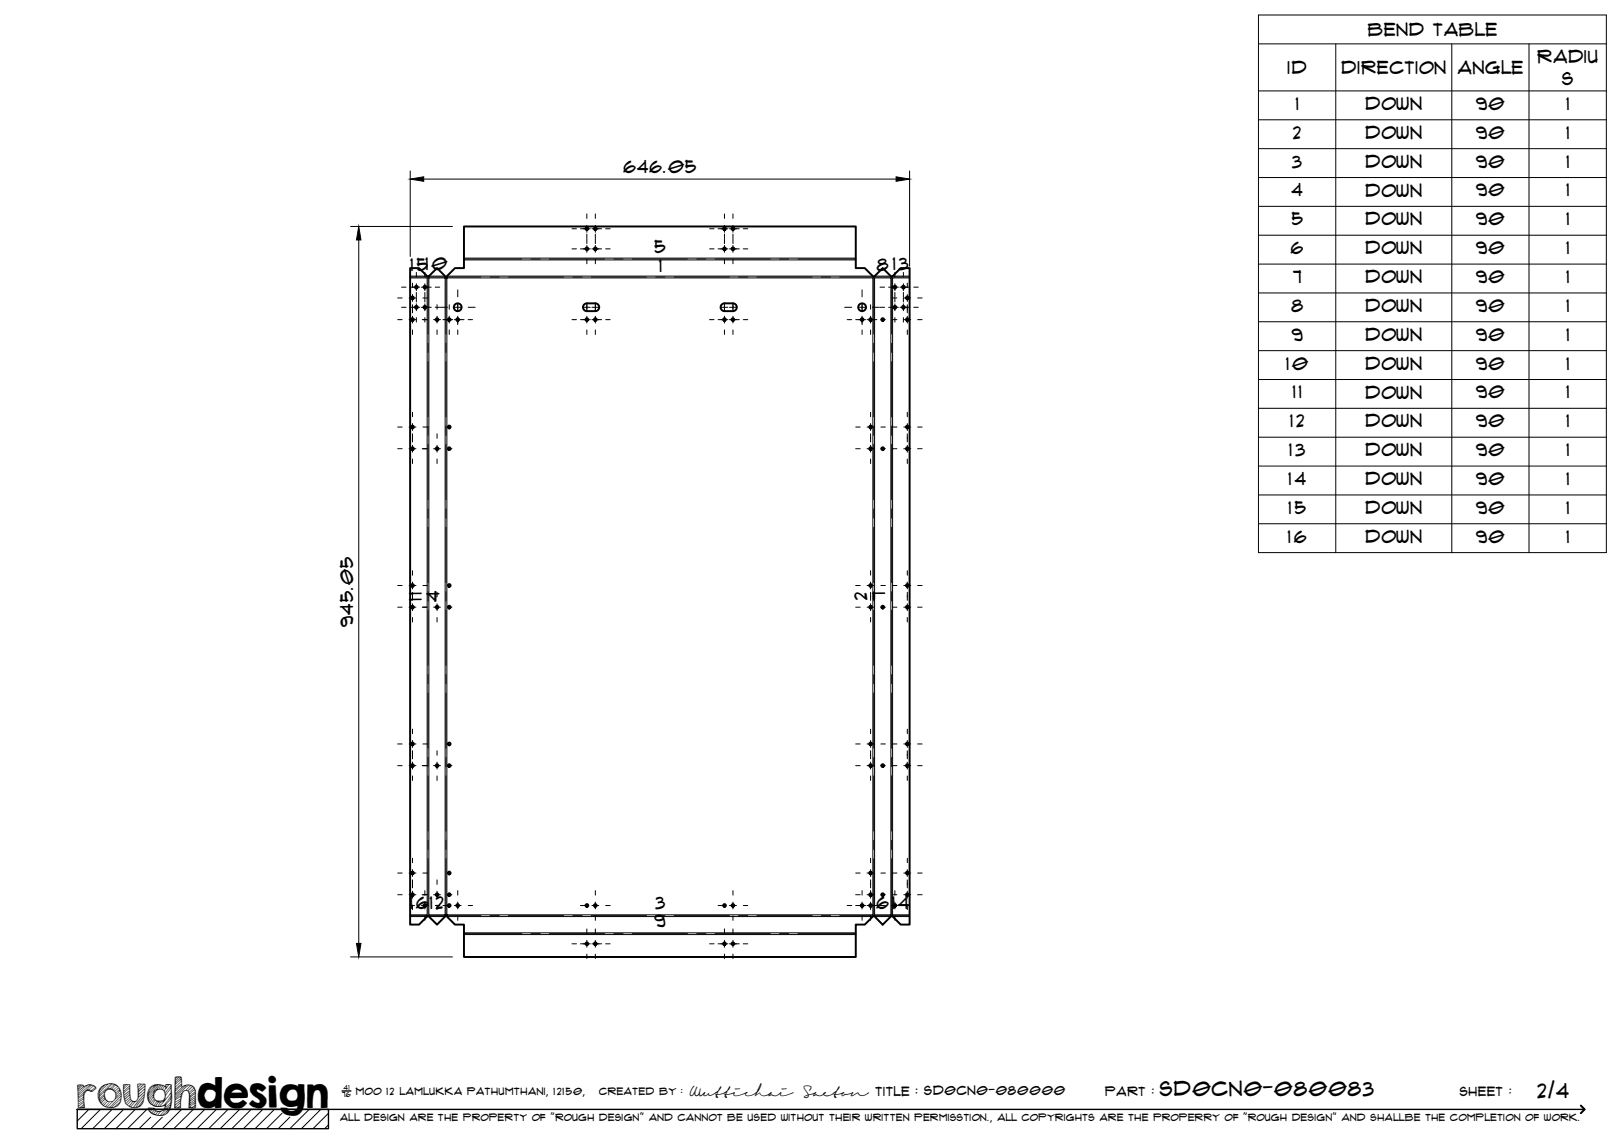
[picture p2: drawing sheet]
<svg xmlns="http://www.w3.org/2000/svg" width="420mm" height="297mm" viewBox="0 0 420 297" stroke-linecap="round" stroke-linejoin="round" font-family="sans-serif">
<!-- layer: Visible -->
<g fill="none" stroke="#000" stroke-width=".51">
<path d="M110.9 71.6l2.2-2.2 2 2 .1 .5h.4v-.5l2.1-2h2.3v-10.8h101.4v10.8h2.3l2.4 2.2 2.3-2.2 2.3 2.2 2.3-2.2h2.3v169.8h-2.3l-2.3-2.2-2.3 2.3-2.3-2.3-2.4 2.2h-2.3v8.4h-101.4v-8.4h-2.3l-2.1-2v-.5h-.4l-.1 .5-2 2-2.2-2.1M110.9 71.5h-.3l-2.2-2.1h-2.3v169.8h2.3l2.2-2.1 .3-.1M151.8 78.5h2.2a1.01 1.01 0 0 1 1 1 1.01 1.01 0 0 1-1 1h-2.2M151.8 78.5a1.01 1.01 0 0 0-1 1 1.01 1.01 0 0 0 1 1M186.7 78.8l.7-.3h2.2a1.01 1.01 0 0 1 1 1 1.01 1.01 0 0 1-1 1h-2.2a1.01 1.01 0 0 1-.9-.6 1.01 1.01 0 0 1 .2-1.1z"/>
<circle cx="151.8" cy="59.2" r=".35"/>
<circle cx="154" cy="59.2" r=".35"/>
<circle cx="187.4" cy="59.2" r=".35"/>
<circle cx="189.6" cy="59.2" r=".35"/>
<circle cx="106.7" cy="77.1" r=".35"/>
<circle cx="107.7" cy="79.5" r=".35"/>
<circle cx="107.7" cy="74.3" r=".35"/>
<circle cx="109.9" cy="79.5" r=".35"/>
<circle cx="109.9" cy="74.3" r=".35"/>
<circle cx="118.4" cy="79.5" r="1.01"/>
<circle cx="151.8" cy="64.4" r=".35"/>
<circle cx="154" cy="64.4" r=".35"/>
<circle cx="187.4" cy="64.4" r=".35"/>
<circle cx="189.6" cy="64.4" r=".35"/>
<circle cx="223" cy="79.5" r="1.01"/>
<circle cx="231.5" cy="74.3" r=".35"/>
<circle cx="231.5" cy="79.5" r=".35"/>
<circle cx="233.7" cy="74.3" r=".35"/>
<circle cx="233.7" cy="79.5" r=".35"/>
<circle cx="234.7" cy="77.1" r=".35"/>
<circle cx="106.7" cy="82.7" r=".35"/>
<circle cx="113.1" cy="82.7" r=".35"/>
<circle cx="116.2" cy="82.7" r=".35"/>
<circle cx="118.4" cy="82.7" r=".35"/>
<circle cx="151.8" cy="82.7" r=".35"/>
<circle cx="154" cy="82.7" r=".35"/>
<circle cx="187.4" cy="82.7" r=".35"/>
<circle cx="189.6" cy="82.7" r=".35"/>
<circle cx="223" cy="82.7" r=".35"/>
<circle cx="225.2" cy="82.7" r=".35"/>
<circle cx="228.4" cy="82.7" r=".35"/>
<circle cx="234.7" cy="82.7" r=".35"/>
<circle cx="106.7" cy="110.5" r=".35"/>
<circle cx="106.7" cy="116.1" r=".35"/>
<circle cx="113.1" cy="116.1" r=".35"/>
<circle cx="116.2" cy="110.5" r=".35"/>
<circle cx="116.2" cy="116.1" r=".35"/>
<circle cx="225.2" cy="110.5" r=".35"/>
<circle cx="225.2" cy="116.1" r=".35"/>
<circle cx="228.4" cy="116.1" r=".35"/>
<circle cx="234.7" cy="116.1" r=".35"/>
<circle cx="234.7" cy="110.5" r=".35"/>
<circle cx="106.7" cy="157.1" r=".35"/>
<circle cx="106.7" cy="151.5" r=".35"/>
<circle cx="113.1" cy="157.1" r=".35"/>
<circle cx="116.2" cy="151.5" r=".35"/>
<circle cx="116.2" cy="157.1" r=".35"/>
<circle cx="225.2" cy="151.5" r=".35"/>
<circle cx="225.2" cy="157.1" r=".35"/>
<circle cx="228.4" cy="157.1" r=".35"/>
<circle cx="234.7" cy="157.1" r=".35"/>
<circle cx="234.7" cy="151.5" r=".35"/>
<circle cx="106.7" cy="198.1" r=".35"/>
<circle cx="106.7" cy="192.5" r=".35"/>
<circle cx="113.1" cy="198.1" r=".35"/>
<circle cx="116.2" cy="198.1" r=".35"/>
<circle cx="116.2" cy="192.5" r=".35"/>
<circle cx="225.2" cy="198.1" r=".35"/>
<circle cx="225.2" cy="192.5" r=".35"/>
<circle cx="228.4" cy="198.1" r=".35"/>
<circle cx="234.7" cy="192.5" r=".35"/>
<circle cx="234.7" cy="198.1" r=".35"/>
<circle cx="106.7" cy="231.5" r=".35"/>
<circle cx="106.7" cy="225.9" r=".35"/>
<circle cx="109.9" cy="234.3" r=".35"/>
<circle cx="113.1" cy="231.5" r=".35"/>
<circle cx="116.2" cy="234.3" r=".35"/>
<circle cx="116.2" cy="225.9" r=".35"/>
<circle cx="116.2" cy="231.5" r=".35"/>
<circle cx="118.4" cy="234.3" r=".35"/>
<circle cx="151.8" cy="234.3" r=".35"/>
<circle cx="154" cy="234.3" r=".35"/>
<circle cx="187.4" cy="234.3" r=".35"/>
<circle cx="189.6" cy="234.3" r=".35"/>
<circle cx="223" cy="234.3" r=".35"/>
<circle cx="225.2" cy="231.5" r=".35"/>
<circle cx="225.2" cy="225.9" r=".35"/>
<circle cx="225.2" cy="234.3" r=".35"/>
<circle cx="228.4" cy="231.5" r=".35"/>
<circle cx="231.5" cy="234.3" r=".35"/>
<circle cx="234.7" cy="225.9" r=".35"/>
<circle cx="234.7" cy="231.5" r=".35"/>
<circle cx="151.8" cy="244.2" r=".35"/>
<circle cx="154" cy="244.2" r=".35"/>
<circle cx="187.4" cy="244.2" r=".35"/>
<circle cx="189.6" cy="244.2" r=".35"/>
</g>
<!-- layer: Bend Center -->
<g fill="none" stroke="#000" stroke-width=".26">
<path d="M106.1 71.7h9M110.7 71.6v14.8M115.4 71.9v14.5M115.6 71.7h8.8M120 67h15M126.8 71.7h2.4M131.6 71.7h14.2M137.4 67h2.4M142.1 67h14.3M148.2 71.7h2.4M153 71.7h14.3M158.8 67h2.4"/>
<path d="M163.6 67h14.3M169.7 71.7h2.3M174.4 71.7h14.3M180.3 67h2.3M185 67h14.3M191.1 71.7h2.4M195.8 71.7h14.3M201.7 67h2.4M206.4 67h15M212.5 71.7h2.4M217.3 71.7h18M226.1 71.6v14.8"/>
<path d="M230.7 71.6v14.8M110.7 88.8v2.4M110.7 93.6v14.3M115.4 88.8v2.4M115.4 93.6v14.3M226.1 88.8v2.4M226.1 93.6v14.3M230.7 88.8v2.4M230.7 93.6v14.3M110.7 110.2v2.4M110.7 115v14.3M115.4 110.2v2.4"/>
<path d="M115.4 115v14.3M226.1 110.2v2.4M226.1 115v14.3M230.7 110.2v2.4M230.7 115v14.3M110.7 131.7v2.4M110.7 136.4v14.3M115.4 131.7v2.4M115.4 136.4v14.3M226.1 131.7v2.4M226.1 136.4v14.3M230.7 131.7v2.4"/>
<path d="M230.7 136.4v14.3M110.7 153.1v2.4M110.7 157.9v14.3M115.4 153.1v2.4M115.4 157.9v14.3M226.1 153.1v2.4M226.1 157.9v14.3M230.7 153.1v2.4M230.7 157.9v14.3M110.7 174.5v2.4M110.7 179.3v14.3M115.4 174.5v2.4"/>
<path d="M115.4 179.3v14.3M226.1 174.5v2.4M226.1 179.3v14.3M230.7 174.5v2.4M230.7 179.3v14.3M110.7 196v2.4M115.4 196v2.4M226.1 196v2.4M230.7 196v2.4M110.7 200.8v14.2M110.7 217.4v2.4M115.4 200.8v14.2"/>
<path d="M115.4 217.4v2.4M226.1 200.8v14.2M226.1 217.4v2.4M230.7 200.8v14.2M230.7 217.4v2.4M106.1 236.9h9M110.7 222.2v14.8M115.4 222.2v14.5M115.6 236.9h8.8M126.8 236.9h2.4M131.6 236.9h14.2M148.2 236.9h2.4"/>
<path d="M153 236.9h14.3M169.7 236.9h2.3M174.4 236.9h14.3M191.1 236.9h2.4M195.8 236.9h14.3M212.5 236.9h2.4M217.3 236.9h18M226.1 222.2v14.8M230.7 222.2v14.8M120 241.6h15M137.4 241.6h2.4M142.1 241.6h14.3"/>
<path d="M158.8 241.6h2.4M163.6 241.6h14.3M180.3 241.6h2.3M185 241.6h14.3M201.7 241.6h2.4M206.4 241.6h15"/>
</g>
<!-- layer: Visible Narrow -->
<g fill="none" stroke="#000" stroke-width=".26">
<path d="M106.1 71.9h4.4v164.8h-4.4M106.1 71.4h4.4M111 71.9h4.2v164.8h-4.2zM111 71.4h4.1M115.6 71.9h110.2v164.8h-110.2zM115.6 71.4h110.2M120 66.8h101.4M120 67.3h101.4M226.3 71.9h4.2v164.8h-4.2zM226.3 71.4h4.2M230.9 71.4h4.4M235.3 71.9h-4.4v164.8h4.4"/>
<path d="M106.1 237.2h4.4M111 237.2h4.1M115.6 237.2h110.2M226.3 237.2h4.2M230.9 237.2h4.4M120 241.8h101.4M120 241.4h101.4"/>
</g>
<!-- layer: TitleBlock -->
<path d="M20 287h65v5h-65zM20 287h390M88.5 282.3h2.3" fill="none" stroke="#000" stroke-width=".36"/>
<path d="M409 286.1l1 .9-1 1" fill="none" stroke="#000" stroke-width=".51"/>
<g fill="none" stroke="#000" stroke-width=".26">
<path d="M23 287l-3 3.1M26 287l-5 5M29 287l-5 5M32 287l-5 5M35 287l-5 5M38 287l-5 5M39 289.1l-3 2.9M42 289.1l-3 2.9M47 287l-5 5M50 287l-5 5M53 287l-5 5M56 287l-5 5"/>
<path d="M59 287l-5 5M62 287l-5 5M65 287l-5 5M68 287l-5 5M71 287l-5 5M73 288l-4 4M75 289.1l-3 2.9M80 287l-5 5M83 287l-5 5M85 288l-4 4M85 291l-1 1"/>
</g>
<!-- layer: Smart Centers -->
<g fill="none" stroke="#000" stroke-width=".26">
<path d="M148 59.2h1.1M150.2 59.2h2.5M151.8 55.4v1.1M151.8 58.3v1.8M153.1 59.2h2.6M154 55.4v1.1M154 58.3v1.8M156.7 59.2h1.2M183.6 59.2h1.1M185.8 59.2h2.5M187.4 55.4v1.1M187.4 58.3v1.8"/>
<path d="M188.7 59.2h2.6M189.6 55.4v1.1M189.6 58.3v1.8M192.3 59.2h1.2M102.9 77.1h1.1M103.9 74.3h1.2M103.9 79.5h1.2M105.8 77.1h1.8M106.1 74.3h2.5M106.1 79.5h2.5M106.7 73.3v1.1M106.7 76.2v1.8"/>
<path d="M106.7 78.9v2M107.7 70.5v1.1M107.7 73.4v1.8M107.7 75.7v1.1M107.7 77v1.1M107.7 78.6v1.8M109 74.3h2.6M109 79.5h2.6M109.4 77.1h1.2M109.9 70.5v1.1M109.9 73.4v1.8M109.9 75.7v1.1"/>
<path d="M109.9 77v1.1M109.9 78.6v1.8M112.6 74.3h1.2M112.6 79.5h1.2M113.1 78.9v1.1M113.9 79.5h1.8M116.2 78.9v1.1M117.5 79.5h1.8M118.4 75v1.8M118.4 78.6v1.8M121.1 79.5h1.8M148 64.4h1.1"/>
<path d="M150.2 64.4h2.5M150.9 79.5h1.8M151.8 60.6v1.1M151.8 61.9v1.1M151.8 63.5v1.8M151.8 67.1v1.1M151.8 78.6v1.8M153.1 64.4h2.6M153.1 79.5h1.8M154 60.6v1.1M154 61.9v1.1M154 63.5v1.8"/>
<path d="M154 67.1v1.1M154 78.6v1.8M156.7 64.4h1.2M183.6 64.4h1.1M185.8 64.4h2.5M186.5 79.5h1.8M187.4 60.6v1.1M187.4 61.9v1.1M187.4 63.5v1.8M187.4 67.1v1.1M187.4 78.6v1.8M188.7 64.4h2.6"/>
<path d="M188.7 79.5h1.8M189.6 60.6v1.1M189.6 61.9v1.1M189.6 63.5v1.8M189.6 67.1v1.1M189.6 78.6v1.8M192.3 64.4h1.2M218.5 79.5h1.8M222.1 79.5h1.8M223 75v1.8M223 78.6v1.8M225.2 78.9v1.1"/>
<path d="M225.7 79.5h1.8M227.7 74.3h1.2M227.7 79.5h1.2M229.9 74.3h2.5M229.9 79.5h2.5M230.9 77.1h1.2M231.5 70.5v1.1M231.5 73.4v1.8M231.5 75.7v1.1M231.5 77v1.1M231.5 78.6v1.8M232.8 74.3h2.6"/>
<path d="M232.8 79.5h2.6M233.7 70.5v1.1M233.7 73.4v1.8M233.7 75.7v1.1M233.7 77v1.1M233.7 78.6v1.8M233.8 77.1h1.8M234.7 73.3v1.1M234.7 76.2v1.8M234.7 78.9v2M236.4 74.3h1.2M236.4 79.5h1.2"/>
<path d="M237.4 77.1h1.2M102.9 82.7h1.1M105.8 82.7h1.8M106.7 81.8v1.8M106.7 85.4v1.1M107.7 82.2v1.1M109.2 82.7h1.4M109.9 82.2v1.1M112.2 82.7h1.8M113.1 81.8v1.8M113.1 85.4v1.1M114.6 82.7h2.5"/>
<path d="M116.2 81.8v1.8M116.2 85.4v1.1M117.5 82.7h2.6M118.4 81.8v2.2M118.4 85.4v1.1M121.1 82.7h1.2M148 82.7h1.1M150.2 82.7h2.5M151.8 81.8v1.8M151.8 85.4v1.1M153.1 82.7h2.6M154 81.8v1.8"/>
<path d="M154 85.4v1.1M156.7 82.7h1.2M183.6 82.7h1.1M185.8 82.7h2.5M187.4 81.8v1.8M187.4 85.4v1.1M188.7 82.7h2.6M189.6 81.8v1.8M189.6 85.4v1.1M192.3 82.7h1.2M219.2 82.7h1.1M221.4 82.7h2.5"/>
<path d="M223 81.8v2.2M223 85.4v1.1M224.3 82.7h2.6M225.2 81.8v1.8M225.2 85.4v1.1M227.9 82.7h1.2M230.9 82.7h1.2M231.5 82.2v1.1M233.7 82.2v1.1M233.8 82.7h1.8M234.7 81.8v1.8M234.7 85.4v1.1"/>
<path d="M237.4 82.7h1.2M102.9 116.1h1.1M102.9 110.5h1.1M105.8 116.1h1.8M105.8 110.5h1.8M106.7 106.7v1.1M106.7 109.6v1.8M106.7 112.3v2M106.7 115.2v1.8M106.7 118.8v1.1M109.2 116.1h1.4M109.4 110.5h1.2"/>
<path d="M112.2 116.1h1.8M113.1 112.3v1.1M113.1 115.2v1.8M113.1 118.8v1.1M115.8 116.1h1.1M221.4 116.1h1.1M221.4 110.5h1.1M224.3 116.1h1.8M224.3 110.5h1.8M225.2 106.7v1.1M225.2 109.6v1.8M225.2 112.3v2"/>
<path d="M225.2 115.2v1.8M225.2 118.8v1.1M227.9 116.1h1.2M227.9 110.5h1.2M230.9 116.1h1.2M230.9 110.5h1.2M233.8 116.1h1.8M233.8 110.5h1.8M234.7 106.7v1.1M234.7 109.6v1.8M234.7 112.3v2M234.7 115.2v1.8"/>
<path d="M234.7 118.8v1.1M237.4 116.1h1.2M237.4 110.5h1.2M102.9 157.1h1.1M102.9 151.5h1.1M105.8 157.1h1.8M105.8 151.5h1.8M106.7 147.7v1.1M106.7 150.6v1.8M106.7 153.3v2M106.7 156.2v1.8M106.7 159.8v1.1"/>
<path d="M109.2 157.1h1.4M109.4 151.5h1.2M112.2 157.1h1.8M113.1 153.3v1.1M113.1 156.2v1.8M113.1 159.8v1.1M115.8 157.1h1.1M221.4 157.1h1.1M221.4 151.5h1.1M224.3 157.1h1.8M224.3 151.5h1.8M225.2 147.7v1.1"/>
<path d="M225.2 150.6v1.8M225.2 153.3v2M225.2 156.2v1.8M225.2 159.8v1.1M227.9 157.1h1.2M227.9 151.5h1.2M230.9 157.1h1.2M230.9 151.5h1.2M233.8 157.1h1.8M233.8 151.5h1.8M234.7 147.7v1.1M234.7 150.6v1.8"/>
<path d="M234.7 153.3v2M234.7 156.2v1.8M234.7 159.8v1.1M237.4 157.1h1.2M237.4 151.5h1.2M102.9 198.1h1.1M102.9 192.5h1.1M105.8 198.1h1.8M105.8 192.5h1.8M106.7 188.7v1.1M106.7 191.6v1.8M106.7 194.3v2"/>
<path d="M106.7 197.2v1.8M109.2 198.1h1.4M109.4 192.5h1.2M112.2 198.1h1.8M113.1 194.3v1.1M113.1 197.2v1.8M115.8 198.1h1.1M221.4 198.1h1.1M221.4 192.5h1.1M224.3 198.1h1.8M224.3 192.5h1.8M225.2 188.7v1.1"/>
<path d="M225.2 191.6v1.8M225.2 194.3v2M225.2 197.2v1.8M227.9 198.1h1.2M227.9 192.5h1.2M230.9 198.1h1.2M230.9 192.5h1.2M233.8 198.1h1.8M233.8 192.5h1.8M234.7 188.7v1.1M234.7 191.6v1.8M234.7 194.3v2"/>
<path d="M234.7 197.2v1.8M237.4 198.1h1.2M237.4 192.5h1.2M106.7 200.8v1.1M113.1 200.8v1.1M225.2 200.8v1.1M234.7 200.8v1.1M102.9 231.5h1.1M102.9 225.9h1.1M105.8 231.5h1.8M105.8 225.9h1.8M106.1 234.3h1.2"/>
<path d="M106.7 222.1v1.1M106.7 225v1.8M106.7 227.7v2M106.7 230.6v1.8M106.7 234.2v1.1M109 234.3h1.8M109.2 231.5h1.4M109.4 225.9h1.2M109.9 230.4v1.2M109.9 233.4v1.8M109.9 237v1.1M112.2 231.5h1.8"/>
<path d="M112.6 234.3h1.2M113.1 227.7v1.1M113.1 230.6v1.8M113.1 234.2v1.1M114.6 234.3h1.1M115.8 231.5h1.1M117.5 234.3h1.8M118.4 230.4v1.2M118.4 233.4v1.8M118.4 237v1.1M121.1 234.3h1.2M150.2 234.3h1.1"/>
<path d="M153.1 234.3h1.8M154 230.4v1.2M154 233.4v1.8M154 237v1.1M156.7 234.3h1.2M185.8 234.3h1.1M188.7 234.3h1.8M189.6 230.4v1.2M189.6 233.4v1.8M189.6 237v1.1M192.3 234.3h1.2M219.2 234.3h1.1"/>
<path d="M221.4 231.5h1.1M221.4 225.9h1.1M221.4 234.3h2.5M223 230.4v1.2M223 233.4v1.8M223 237v1.1M224.3 231.5h1.8M224.3 225.9h1.8M224.3 234.3h2.6M225.2 222.1v1.1M225.2 225v1.8M225.2 227.7v2"/>
<path d="M225.2 230.4v2M225.2 233.4v1.9M225.2 237v1.1M227.7 234.3h1.4M227.9 231.5h1.2M227.9 225.9h1.2M230.6 234.3h1.8M230.9 231.5h1.2M230.9 225.9h1.2M231.5 230.4v1.2M231.5 233.4v1.8M231.5 237v1.1"/>
<path d="M233.8 231.5h1.8M233.8 225.9h1.8M234.2 234.3h1.2M234.7 222.1v1.1M234.7 225v1.8M234.7 227.7v2M234.7 230.6v1.8M234.7 234.2v1.1M237.4 231.5h1.2M237.4 225.9h1.2M148 244.2h1.1M150.2 244.2h2.5"/>
<path d="M151.8 240.4v1.1M151.8 243.3v1.8M151.8 246.9v1.1M153.1 244.2h2.6M154 240.4v1.1M154 243.3v1.8M154 246.9v1.1M156.7 244.2h1.2M183.6 244.2h1.1M185.8 244.2h2.5M187.4 240.4v1.1M187.4 243.3v1.8"/>
<path d="M187.4 246.9v1.1M188.7 244.2h2.6M189.6 240.4v1.1M189.6 243.3v1.8M189.6 246.9v1.1M192.3 244.2h1.2"/>
</g>
<!-- layer: Bend Tables -->
<g fill="none" stroke="#000" stroke-width=".26">
<path d="M325.6 3.9h90v139.1h-90zM325.6 11.4h90M345.6 11.4v131.6M375.6 11.4v131.6M395.6 11.4v131.6M325.6 23.5h90M325.6 31h90M325.6 38.5h90M325.6 45.9h90M325.6 53.4h90M325.6 60.9h90M325.6 68.3h90"/>
<path d="M325.6 75.8h90M325.6 83.3h90M325.6 90.7h90M325.6 98.2h90M325.6 105.6h90M325.6 113.1h90M325.6 120.6h90M325.6 128.1h90M325.6 135.5h90"/>
</g>
<!-- layer: FD_Dimensions -->
<path d="M90.7 58.6h26.4M106.1 44.2v22.2M109.6 46.3h122.2M235.3 44.2v24.7M92.8 62.1v182M90.7 247.6h26.4" fill="none" stroke="#000" stroke-width=".26"/>
<path d="M106.1 46.3l3.5-.6v1.2zM231.8 45.7l3.5 .6-3.5 .6zM92.8 58.6l.6 3.5h-1.2zM92.2 244.1h1.2l-.6 3.5z" fill="#000" stroke="#000" stroke-width=".26"/>
<text font-size="9.7" x="19.9" y="286.8">roughdesign</text>
<g font-size="5.3">
<text x="300.1" y="283.6">SD0CN0-080083</text>
<text x="397.8" y="284">2/4</text>
</g>
<g font-size="4.6">
<text x="353.9" y="9.3">Bend Table</text>
<text x="397.8" y="16.2">Radiu</text>
<text x="333.2" y="19.2">ID</text>
<text x="347.1" y="19.1">Direction</text>
<text x="377.1" y="19.2">Angle</text>
<text x="404.2" y="22.1">s</text>
<text x="335.3" y="28.4">1</text>
<text x="353.3" y="28.4">Down</text>
<text x="381.9" y="28.4">90</text>
<text x="405.3" y="28.4">1</text>
<text x="334.6" y="35.9">2</text>
<text x="353.3" y="35.9">Down</text>
<text x="381.9" y="35.9">90</text>
<text x="405.3" y="35.9">1</text>
<text x="161.3" y="44.9">646.05</text>
<text x="334.3" y="43.4">3</text>
<text x="353.3" y="43.4">Down</text>
<text x="381.9" y="43.4">90</text>
<text x="405.3" y="43.4">1</text>
<text x="334.2" y="50.8">4</text>
<text x="353.3" y="50.8">Down</text>
<text x="381.9" y="50.8">90</text>
<text x="405.3" y="50.8">1</text>
<text x="334.2" y="58.3">5</text>
<text x="353.3" y="58.3">Down</text>
<text x="381.9" y="58.3">90</text>
<text x="405.3" y="58.3">1</text>
<text x="169.3" y="65.3">5</text>
<text x="334" y="65.8">6</text>
<text x="353.3" y="65.8">Down</text>
<text x="381.9" y="65.8">90</text>
<text x="405.3" y="65.8">1</text>
<text x="106.2" y="70">1510</text>
<text x="170.5" y="70.3">1</text>
<text x="226.9" y="70">813</text>
<text x="334.5" y="73.2">7</text>
<text x="353.3" y="73.2">Down</text>
<text x="381.9" y="73.2">90</text>
<text x="405.3" y="73.2">1</text>
<text x="334.1" y="80.7">8</text>
<text x="353.3" y="80.7">Down</text>
<text x="381.9" y="80.7">90</text>
<text x="405.3" y="80.7">1</text>
<text x="334.2" y="88.2">9</text>
<text x="353.3" y="88.2">Down</text>
<text x="381.9" y="88.2">90</text>
<text x="405.3" y="88.2">1</text>
<text x="332.7" y="95.6">10</text>
<text x="353.3" y="95.6">Down</text>
<text x="381.9" y="95.6">90</text>
<text x="405.3" y="95.6">1</text>
<text x="334.5" y="103.1">11</text>
<text x="353.3" y="103.1">Down</text>
<text x="381.9" y="103.1">90</text>
<text x="405.3" y="103.1">1</text>
<text x="333.8" y="110.6">12</text>
<text x="353.3" y="110.6">Down</text>
<text x="381.9" y="110.6">90</text>
<text x="405.3" y="110.6">1</text>
<text x="333.6" y="118">13</text>
<text x="353.3" y="118">Down</text>
<text x="381.9" y="118">90</text>
<text x="405.3" y="118">1</text>
<text x="333.4" y="125.5">14</text>
<text x="353.3" y="125.5">Down</text>
<text x="381.9" y="125.5">90</text>
<text x="405.3" y="125.5">1</text>
<text x="333.4" y="133">15</text>
<text x="353.3" y="133">Down</text>
<text x="381.9" y="133">90</text>
<text x="405.3" y="133">1</text>
<text x="333.2" y="140.4">16</text>
<text x="353.3" y="140.4">Down</text>
<text x="381.9" y="140.4">90</text>
<text x="405.3" y="140.4">1</text>
<text x="109.1" y="155.4" transform="rotate(-90 109.1 155.4)">11</text>
<text x="113.7" y="155.7" transform="rotate(-90 113.7 155.7)">4</text>
<text x="224.3" y="155.3" transform="rotate(-90 224.3 155.3)">2</text>
<text x="229" y="155.3" transform="rotate(-90 229 155.3)">7</text>
<text x="91.4" y="162.2" transform="rotate(-90 91.4 162.2)">945.05</text>
<text x="106" y="235.3">16</text>
<text x="111.2" y="235.2">12</text>
<text x="169.3" y="239.9">9</text>
<text x="169.6" y="235.2">3</text>
<text x="226.8" y="235.3">6</text>
<text x="230.8" y="235.3">14</text>
</g>
<g font-size="3.4">
<text x="178.3" y="283.5">Wuttichai</text>
<text x="208.1" y="283.5">Saeton title : SD0CN0-080000</text>
</g>
<g font-size="3.3">
<text x="286" y="283.5">Part :</text>
<text x="377.7" y="283.5">sheet :</text>
</g>
<g font-size="2.7">
<text x="92.1" y="283.3">moo 12 Lamlukka pathumthani, 12150,</text>
<text x="155" y="283.3">created by :</text>
</g>
<text font-size="2.6" x="88" y="290.1">all design are the property of &quot;rough design&quot; and cannot be used without their written permisstion., all copyrights are the properry of &quot;rough design&quot; and shallbe the completion of work.</text>
<g font-size="1.9">
<text x="88.5" y="283.9">76</text>
<text x="88.9" y="282.1">41</text>
</g>
</svg>
